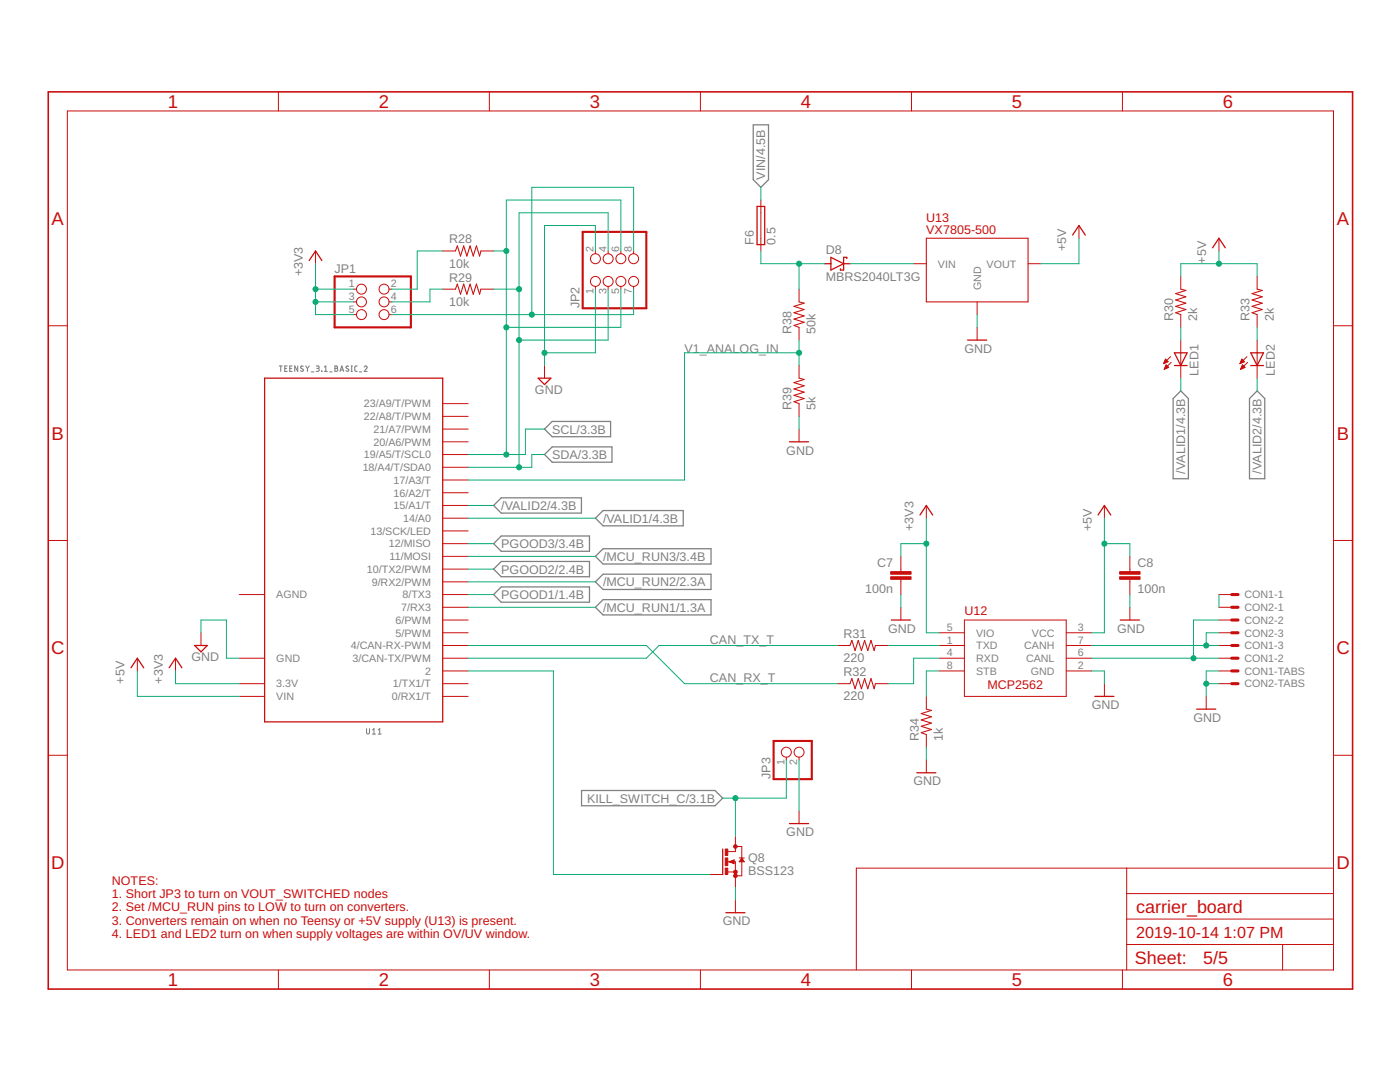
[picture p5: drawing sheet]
<svg xmlns="http://www.w3.org/2000/svg" width="279mm" height="216mm" viewBox="0 0 279 216" stroke-linecap="round" stroke-linejoin="round" font-family="sans-serif">
<g fill="none" stroke="#808080" stroke-width=".21">
<path d="M55.7 73h.6M56 73v1.1M56.8 73.5h.4M57.3 73h-.5v1.1h.5M57.8 73.5h.4M58.3 73h-.5v1.1h.5M59.4 73v1.1l-.6-1.1v1.1M60.5 73.1l-.3-.1-.2 .3 .5 .4v.3l-.2 .1-.3-.1M61 73l.4 .5M61.4 73.5v.6M61.7 73l-.3 .5M62.1 74.2h.5"/>
<path d="M63.1 73h.4l.2 .3-.1 .2h-.4M63.4 73.5l.2 .1 .1 .3-.2 .2h-.4M64.2 74.1h.1M64.7 74.1h.6M64.7 73.3l.3-.3v1.1M65.8 74.2h.5M66.8 73l.5 .2v.2l-.2 .1 .3 .2-.1 .4h-.5zM66.8 73.5h.3M67.9 74.1l.3-1.1 .4 1.1M67.9 73.8h.6M69.6 73.1l-.3-.1-.3 .3 .6 .4v.3l-.2 .1-.4-.1M70.1 73h.2"/>
<path d="M70.1 74.1h.2M70.2 73v1.1M71.3 73l-.4 .1-.1 .2v.7l.5 .1M71.7 74.2h.5M72.7 73.3a.29 .29 0 0 1 .4-.3 .29 .29 0 0 1 .1 .5l-.5 .6h.6M73.2 145.4v.9l.2 .2 .3-.2v-.9M74.3 145.6l.3-.2v1.1M74.3 146.5h.6M75.5 146.5h.6M75.5 145.6l.3-.2v1.1"/>
</g>
<g fill="none" stroke="#808080" stroke-width=".25">
<path d="M150.3 24.9h3.1v11l-1.6 1.5-1.5-1.5zM235.6 78l1.6 1.5v16h-3.1v-16zM249.4 79.5l1.5-1.5 1.5 1.5v16h-3zM108.7 90.7l1.5-1.5h11.9v3h-11.9zM108.7 85.6l1.5-1.5h11.7v3h-11.7zM98.5 100.9l1.5-1.6h16v3.1h-16zM98.5 108.5l1.5-1.5h17.6v3h-17.6zM98.5 113.6l1.5-1.6h17.6v3.1h-17.6zM98.5 118.6l1.5-1.5h17.6v3.1h-17.6zM118.8 111l1.6-1.5h21.5v3h-21.5zM118.8 116.1l1.6-1.5h21.5v3h-21.5zM118.8 103.4l1.6-1.5h16v3h-16z"/>
<path d="M118.8 121.2l1.6-1.5h21.5v3h-21.5zM116.1 157.7h26.6l1.5 1.6-1.5 1.5h-26.6z"/>
</g>
<g fill="none" stroke="#c90d0c" stroke-width=".2">
<path d="M55.6 18.3v3.8M97.7 18.3v3.8M139.8 18.3v3.8M181.9 18.3v3.8M224 18.3v3.8M13.4 22.1h252.7v171.4h-252.7zM151.8 39.9v10.2M63 50.1v2.5M70.6 57.7h.5M77.6 57.7h.6M88.3 57.7h2.6M88.3 50.1h2.6"/>
<path d="M96 57.7h2.5M96 50.1h2.5M118.8 50.1v.5M118.8 57.1v.6M121.4 50.1v.5M121.4 57.1v.6M123.9 50.1v.5M123.9 57.1v.6M126.4 50.1v.5M126.4 57.1v.6M159.5 57.7v2.5M182.3 52.6h2.6"/>
<path d="M205.2 52.6h2.5M215.3 45v2.5M235.6 55.2v2.5M243.3 47.5v2.6M250.9 55.2v2.5M9.6 65h3.8M70.6 60.2h.5M70.6 62.8h.5M77.6 60.2h.6M77.6 62.8h.6M108.7 72.9v2.6M159.5 65.3v2.6"/>
<path d="M159.5 72.9v2.6M195 60.2v2.6M195 65.3v2.6M232.2 72.5h.1M232.3 72.4h.3M232.3 72.3h.6M232.4 72.2h.7M232.4 73.6h.1M232.4 72.1h.6M232.4 73.5h.4M232.5 71.9h.4M232.5 73.4h.6"/>
<path d="M232.5 71.8h.2M232.5 73.3h.7M232.6 71.7l-.4 .9M232.6 71.7l.5 .5-.9 .4M232.6 71.7h.1M232.6 73.1h.4M232.6 73h.3M232.7 72.9h.1M232.7 72.8l.5 .5-.9 .4zM233.6 71.2l-1.4 1.4M233.7 72.3l-1.4 1.4M235.6 62.8v2.5"/>
<path d="M235.6 67.9v7.6M247.5 72.5h.1M247.5 72.4h.3M247.6 72.3h.5M247.6 72.2h.7M247.6 73.6h.2M247.7 72.1h.5M247.7 73.5h.4M247.7 71.9h.4M247.7 73.4h.6M247.8 71.8h.2M247.8 73.3h.6"/>
<path d="M247.8 73.1h.5M247.8 71.7h.1M247.8 71.7l-.3 .9M247.8 71.7l.5 .5-.8 .4M247.9 73h.3M247.9 72.9h.2M248 72.8l.5 .5-.9 .4zM248.9 71.2l-1.4 1.4M249 72.3l-1.4 1.4M250.9 62.8v2.5M250.9 67.9v7.6M266.1 65h3.8"/>
<path d="M88.3 98.3h5.1M88.3 95.8h5.1M88.3 93.2h5.1M88.3 90.7h5.1M88.3 88.2h5.1M88.3 85.6h5.1M88.3 83.1h5.1M88.3 80.5h5.1M159.5 80.5v2.6M159.5 85.6v2.6M9.6 107.8h3.8M47.7 118.6h5.1"/>
<path d="M88.3 118.6h5.1M88.3 116.1h5.1M88.3 113.6h5.1M88.3 111h5.1M88.3 108.5h5.1M88.3 105.9h5.1M88.3 103.4h5.1M88.3 100.9h5.1M179.8 111v3.1M179.8 115.6v3M184.9 100.9v2.5M220.4 100.9v2.5"/>
<path d="M225.5 111v3.1M225.5 115.6v3M243.3 118.6h2.5M266.1 107.8h3.8M27.4 131.3v2.6M35 131.3v2.6M40.1 126.3v2.5M47.7 136.4h5.1M47.7 139h5.1M47.7 131.3h5.1M88.3 128.8h5.1M88.3 136.4h5.1"/>
<path d="M88.3 139h5.1M88.3 133.9h5.1M88.3 131.3h5.1M88.3 126.3h5.1M88.3 123.7h5.1M88.3 121.2h5.1M167.1 128.8h2.5M167.1 136.4h2.5M174.7 128.8h2.5M174.7 136.4h2.5M179.8 121.2v2.5M184.9 139v2.5"/>
<path d="M187.4 128.8h5.1M187.4 133.9h5.1M187.4 131.3h5.1M187.4 126.3h5.1M192.5 123.7h20.3v15.3h-20.3zM212.8 128.8h5.1M212.8 133.9h5.1M212.8 131.3h5.1M212.8 126.3h5.1M220.4 136.4v2.6M225.5 121.2v2.5M240.7 139v2.5"/>
<path d="M243.3 128.8h2.5M243.3 136.4h2.5M243.3 133.9h2.5M243.3 131.3h2.5M243.3 126.3h2.5M243.3 123.7h2.5M243.3 121.2h2.5M9.6 150.7h3.8M156.9 151.1v.6M159.5 151.1v.6M184.9 146.6v2.5M184.9 151.7v2.5"/>
<path d="M266.1 150.7h3.8M141.7 174.5h2.5M145.2 172h1.6v5M145.2 174h1.6M145.5 172l1-.4v.7zM146.8 166.9v3h-1.6M146.8 179.6v2.5M146.8 168.9h1.2v5.9h-1.2M147.5 171.2h1M148 171.2l.5 .8h-1zM159.5 161.8v2.5M224.9 173.2v20.3"/>
<path d="M224.9 178.3h41.2M266.1 173.2h-95.2v20.3M55.6 193.5v3.9M97.7 193.5v3.9M139.8 193.5v3.9M181.9 193.5v3.9M224 193.5v3.9M224.9 188.5h41.2M224.9 183.4h41.2M256 188.5v5"/>
<circle cx="72.1" cy="57.7" r=".99"/>
<circle cx="76.6" cy="57.7" r=".99"/>
<circle cx="118.8" cy="56.2" r=".99"/>
<circle cx="118.8" cy="51.6" r=".99"/>
<circle cx="121.4" cy="56.2" r=".99"/>
<circle cx="121.4" cy="51.6" r=".99"/>
<circle cx="123.9" cy="56.2" r=".99"/>
<circle cx="123.9" cy="51.6" r=".99"/>
<circle cx="126.4" cy="51.6" r=".99"/>
<circle cx="126.4" cy="56.2" r=".99"/>
<circle cx="72.1" cy="62.8" r=".99"/>
<circle cx="72.1" cy="60.2" r=".99"/>
<circle cx="76.6" cy="60.2" r=".99"/>
<circle cx="76.6" cy="62.8" r=".99"/>
<circle cx="156.9" cy="150.1" r=".99"/>
<circle cx="159.5" cy="150.1" r=".99"/>
</g>
<path d="M9.6 18.3h260.3v179.1h-260.3z" fill="none" stroke="#c90d0c" stroke-width=".32"/>
<path d="M66.8 55.2h15.2v10.1h-15.2zM116.3 46.3h12.7v15.2h-12.7zM154.4 147.8h7.6v7.7h-7.6z" fill="none" stroke="#c90d0c" stroke-width=".42"/>
<g fill="none" stroke="#c90d0c" stroke-width=".25">
<path d="M61.7 52l1.3-1.9 1.2 1.9M151.1 41.2h1.5v7.6h-1.5zM164.5 52.6h1.3M165.8 51.4l2.6 1.2-2.6 1.3zM168.4 52.6h1.2M169 51.6v-.2h-.6v2.5h-.7v-.3M214.1 46.9l1.2-1.9 1.3 1.9M242 49.4l1.3-1.9 1.2 1.9M52.8 75.5h35.5v68.5h-35.5zM107.4 75.5h2.5l-1.2 1.2zM193.1 67.9h3.8M234.4 70.4h2.5l-1.3 2.5z"/>
<path d="M234.4 72.9h2.5M249.6 72.9h2.6M249.6 70.4h2.6l-1.3 2.5zM157.6 88.2h3.8M183.6 102.8l1.3-1.9 1.2 1.9M219.1 102.8l1.3-1.9 1.3 1.9M26.1 133.2l1.3-1.9 1.3 1.9M33.8 133.2l1.2-1.9 1.3 1.9M38.8 128.8h2.6l-1.3 1.3zM177.9 123.7h3.8M218.5 139h3.8M223.6 123.7h3.8"/>
<path d="M183 154.2h3.8M238.8 141.5h3.8M144.2 169.4v5.1M145.8 172l.6 .2v-.5l-.5 .3M148 171.4l.3 .4h-.5zM157.6 164.3h3.8M144.9 182.1h3.8"/>
</g>
<path d="M90.9 57.7l.4-1 .6 2 .6-2 .7 2 .6-2 .6 2 .7-2 .6 2 .3-1M90.9 50.1l.4-1 .6 2 .6-2 .7 2 .6-2 .6 2 .7-2 .6 2 .3-1M184.9 47.5h20.3v12.7h-20.3zM235.6 57.7l1.1 .3-2.1 .6 2.1 .6-2.1 .7 2.1 .6-2.1 .6 2.1 .7-2.1 .6 1 .4M250.9 57.7l1 .3-2 .6 2 .6-2 .7 2 .6-2 .6 2 .7-2 .6 1 .4M159.5 60.2l1 .3-2 .6 2 .7-2 .6 2 .6-2 .7 2 .6-2 .6 1 .4M159.5 75.5l1 .2-2 .6 2 .7-2 .6 2 .7-2 .6 2 .6-2 .7 1 .3M169.6 128.8l.4-1 .6 2 .7-2 .6 2 .7-2 .6 2 .6-2 .7 2 .2-1M169.6 136.4l.4-1 .6 2 .7-2 .6 2 .7-2 .6 2 .6-2 .7 2 .2-1M184.9 141.5l1 .3-2 .6 2 .6-2 .7 2 .6-2 .6 2 .7-2 .6 1 .4" fill="none" stroke="#c90d0c" stroke-width=".21"/>
<g fill="#c90d0c" stroke="#c90d0c" stroke-width=".2">
<path d="M177.8 115.1h4v.5h-4z"/>
<path d="M177.8 114.1h4v.5h-4z"/>
<path d="M223.5 115.1h4v.5h-4z"/>
<path d="M223.5 114.1h4v.5h-4z"/>
<path d="M144.7 169.4h.5v1.3h-.5z"/>
<path d="M144.7 173.2h.5v1.3h-.5z"/>
<path d="M144.7 171.2h.5v1.5h-.5z"/>
</g>
<path d="M245.8 118.6h1.3M245.8 131.3h1.3M245.8 128.8h1.3M245.8 133.9h1.3M245.8 121.2h1.3M245.8 123.7h1.3M245.8 126.3h1.3M245.8 136.4h1.3" fill="none" stroke="#c90d0c" stroke-width=".61"/>
<g fill="#c90d0c" stroke="#c90d0c" stroke-width=".2">
<circle cx="146.8" cy="174.8" r=".36"/>
<circle cx="146.8" cy="174" r=".36"/>
<circle cx="146.8" cy="168.9" r=".36"/>
</g>
<g fill="none" stroke="#0dab76" stroke-width=".2">
<path d="M151.8 37.4v2.5M63 52.6v10.2h7.6M63 57.7h7.6M88.3 57.7h-2.5v2.5h-7.6M88.3 50.1h-5v7.6h-5.1M98.5 57.7h5.1M98.5 50.1h2.5M118.8 50.1v-5.1h-10.1v27.9M118.8 57.7v12.7h-10.1M121.4 50.1v-7.6h-17.8v50.7M121.4 57.7v10.2h-17.8M123.9 50.1v-10.2h-22.9v50.8"/>
<path d="M123.9 57.7v7.6h-22.9M126.4 57.7v5.1h-48.2M126.4 50.1v-12.7h-20.3v25.4M151.8 50.1v2.5h12.7M159.5 52.6v5.1M169.6 52.6h12.7M215.3 47.5v5.1h-7.6M235.6 55.2v-2.6h15.3v2.6M243.3 50.1v2.5M63 60.2h7.6M159.5 70.4h-22.9v25.4h-43.2M159.5 67.9v5"/>
<path d="M195 62.8v2.5M235.6 65.3v2.6M235.6 75.5v2.5M250.9 65.3v2.6M250.9 75.5v2.5M108.7 85.6h-3.8v5.1h-11.5M108.7 90.7h-2.6v2.5h-12.7M159.5 83.1v2.5M93.4 108.5h5.1M93.4 111h25.4M93.4 113.6h5.1M93.4 116.1h25.4"/>
<path d="M93.4 118.6h5.1M93.4 103.4h25.4M93.4 100.9h5.1M179.8 118.6v2.6M184.9 108.5h-5.1v2.5M184.9 103.4v22.9h2.5M220.4 103.4v22.9h-2.5M220.4 108.5h5.1v2.5M225.5 118.6v2.6M243.3 118.6v2.6M27.4 133.9v5.1h20.3M35 133.9v2.5h12.7"/>
<path d="M40.1 126.3v-2.6h5.1v7.6h2.5M93.4 133.9h17v40.6h31.3M93.4 128.8h35.6l7.6 7.6h30.5M93.4 121.2h25.4M167.1 128.8h-35.6l-2.5 2.5h-35.6M177.2 128.8h10.2M187.4 131.3h-5.1v5.1h-5.1M187.4 133.9h-2.5v5.1M217.9 131.3h25.4M217.9 133.9h2.5v2.5M217.9 128.8h25.4M240.7 136.4h2.6"/>
<path d="M243.3 123.7h-5.1v7.6M243.3 133.9h-2.6v5.1M243.3 126.3h-2.6v2.5M146.8 159.3v7.6M156.9 151.7v7.6h-12.7M159.5 151.7v10.1M184.9 149.1v2.6M146.8 177v2.6"/>
</g>
<g fill="#0dab76" stroke="#0dab76" stroke-width=".2">
<circle cx="108.7" cy="70.4" r=".51"/>
<circle cx="240.7" cy="136.4" r=".51"/>
<circle cx="220.4" cy="108.5" r=".51"/>
<circle cx="243.3" cy="52.6" r=".51"/>
<circle cx="63" cy="60.2" r=".51"/>
<circle cx="63" cy="57.7" r=".51"/>
<circle cx="184.9" cy="108.5" r=".51"/>
<circle cx="103.6" cy="93.2" r=".51"/>
<circle cx="103.6" cy="67.9" r=".51"/>
<circle cx="103.6" cy="57.7" r=".51"/>
<circle cx="101" cy="90.7" r=".51"/>
<circle cx="101" cy="65.3" r=".51"/>
<circle cx="101" cy="50.1" r=".51"/>
<circle cx="106.1" cy="62.8" r=".51"/>
<circle cx="240.7" cy="128.8" r=".51"/>
<circle cx="238.2" cy="131.3" r=".51"/>
<circle cx="146.8" cy="159.3" r=".51"/>
<circle cx="159.5" cy="52.6" r=".51"/>
<circle cx="159.5" cy="70.4" r=".51"/>
</g>
<g font-size="3.7" fill="#c90d0c">
<text x="33.5" y="21.5">1</text>
<text x="75.6" y="21.5">2</text>
<text x="117.7" y="21.5">3</text>
<text x="159.8" y="21.5">4</text>
<text x="201.9" y="21.5">5</text>
<text x="244.1" y="21.5">6</text>
<text x="10.3" y="44.9">A</text>
<text x="266.8" y="44.9">A</text>
<text x="10.3" y="87.7">B</text>
<text x="266.8" y="87.7">B</text>
<text x="10.2" y="130.6">C</text>
<text x="266.7" y="130.6">C</text>
<text x="10.2" y="173.4">D</text>
<text x="266.7" y="173.4">D</text>
<text x="33.5" y="196.7">1</text>
<text x="75.6" y="196.7">2</text>
<text x="117.7" y="196.7">3</text>
<text x="159.8" y="196.7">4</text>
<text x="201.9" y="196.7">5</text>
<text x="244.1" y="196.7">6</text>
</g>
<g font-size="3.6" fill="#c90d0c">
<text x="226.8" y="182.1">carrier_board</text>
<text x="226.5" y="192.4">Sheet:</text>
<text x="240.1" y="192.3">5/5</text>
</g>
<g font-size="3.2" fill="#c90d0c">
<text x="226.8" y="187.2">2019-10-14</text>
<text x="244.2" y="187.2">1:07 PM</text>
</g>
<g font-size="2.5" fill="#808080">
<text x="152.7" y="35.9" transform="rotate(-90 152.7 35.9)">VIN/4.5B</text>
<text x="89.6" y="53.4">10k</text>
<text x="89.6" y="48.6">R28</text>
<text x="150.4" y="48.8" transform="rotate(-90 150.4 48.8)">F6</text>
<text x="154.8" y="48.8" transform="rotate(-90 154.8 48.8)">0.5</text>
<text x="164.8" y="50.7">D8</text>
<text x="212.8" y="50.1" transform="rotate(-90 212.8 50.1)">+5V</text>
<text x="240.7" y="52.6" transform="rotate(-90 240.7 52.6)">+5V</text>
<text x="60.4" y="55.2" transform="rotate(-90 60.4 55.2)">+3V3</text>
<text x="66.8" y="54.5">JP1</text>
<text x="89.6" y="56.2">R29</text>
<text x="164.8" y="56">MBRS2040LT3G</text>
<text x="89.6" y="61">10k</text>
<text x="115.7" y="61.5" transform="rotate(-90 115.7 61.5)">JP2</text>
<text x="234.2" y="64" transform="rotate(-90 234.2 64)">R30</text>
<text x="239" y="64" transform="rotate(-90 239 64)">2k</text>
<text x="249.4" y="64" transform="rotate(-90 249.4 64)">R33</text>
<text x="254.2" y="64" transform="rotate(-90 254.2 64)">2k</text>
<text x="136.6" y="70.4">V1_ANALOG_IN</text>
<text x="158" y="66.6" transform="rotate(-90 158 66.6)">R38</text>
<text x="162.8" y="66.6" transform="rotate(-90 162.8 66.6)">50k</text>
<text x="192.5" y="70.4">GND</text>
<text x="239.2" y="75" transform="rotate(-90 239.2 75)">LED1</text>
<text x="254.4" y="75" transform="rotate(-90 254.4 75)">LED2</text>
<text x="106.8" y="78.6">GND</text>
<text x="158" y="81.8" transform="rotate(-90 158 81.8)">R39</text>
<text x="162.8" y="81.8" transform="rotate(-90 162.8 81.8)">5k</text>
<text x="110.2" y="86.5">SCL/3.3B</text>
<text x="110.2" y="91.6">SDA/3.3B</text>
<text x="156.9" y="90.7">GND</text>
<text x="236.5" y="94.5" transform="rotate(-90 236.5 94.5)">/VALID1/4.3B</text>
<text x="251.8" y="94.5" transform="rotate(-90 251.8 94.5)">/VALID2/4.3B</text>
<text x="100" y="101.8">/VALID2/4.3B</text>
<text x="120.4" y="104.3">/VALID1/4.3B</text>
<text x="182.3" y="105.9" transform="rotate(-90 182.3 105.9)">+3V3</text>
<text x="217.9" y="105.9" transform="rotate(-90 217.9 105.9)">+5V</text>
<text x="100" y="109.4">PGOOD3/3.4B</text>
<text x="120.4" y="111.9">/MCU_RUN3/3.4B</text>
<text x="175.1" y="113.2">C7</text>
<text x="227" y="113.2">C8</text>
<text x="100" y="114.4">PGOOD2/2.4B</text>
<text x="100" y="119.5">PGOOD1/1.4B</text>
<text x="120.4" y="117">/MCU_RUN2/2.3A</text>
<text x="172.7" y="118.3">100n</text>
<text x="227" y="118.3">100n</text>
<text x="120.4" y="122.1">/MCU_RUN1/1.3A</text>
<text x="38.2" y="132">GND</text>
<text x="141.7" y="128.5">CAN_TX_T</text>
<text x="168.4" y="127.3">R31</text>
<text x="177.2" y="126.3">GND</text>
<text x="223" y="126.3">GND</text>
<text x="24.9" y="136.4" transform="rotate(-90 24.9 136.4)">+5V</text>
<text x="32.5" y="136.4" transform="rotate(-90 32.5 136.4)">+3V3</text>
<text x="141.7" y="136.2">CAN_RX_T</text>
<text x="168.4" y="132.1">220</text>
<text x="168.4" y="134.9">R32</text>
<text x="168.4" y="139.7">220</text>
<text x="217.9" y="141.5">GND</text>
<text x="183.4" y="147.8" transform="rotate(-90 183.4 147.8)">R34</text>
<text x="188.2" y="147.8" transform="rotate(-90 188.2 147.8)">1k</text>
<text x="238.2" y="144">GND</text>
<text x="153.8" y="155.5" transform="rotate(-90 153.8 155.5)">JP3</text>
<text x="117.2" y="160.2">KILL_SWITCH_C/3.1B</text>
<text x="182.3" y="156.7">GND</text>
<text x="156.9" y="166.9">GND</text>
<text x="149.3" y="172">Q8</text>
<text x="149.3" y="174.5">BSS123</text>
<text x="144.2" y="184.7">GND</text>
</g>
<g font-size="2.5" fill="#c90d0c">
<text x="184.9" y="44.2">U13</text>
<text x="184.9" y="46.8">VX7805-500</text>
<text x="192.5" y="122.7">U12</text>
<text x="197.1" y="137.6">MCP2562</text>
<text x="22.3" y="176.5">NOTES:</text>
<text x="22.3" y="179.2">1. Short JP3 to turn on VOUT_SWITCHED nodes</text>
<text x="22.3" y="181.9">2. Set /MCU_RUN pins to LOW to turn on converters.</text>
<text x="22.3" y="184.5">3. Converters remain on when no Teensy or +5V supply (U13) is present.</text>
<text x="22.3" y="187.2">4. LED1 and LED2 turn on when supply voltages are within OV/UV window.</text>
</g>
<g font-size="2.1" fill="#808080">
<text x="118.5" y="50.3" transform="rotate(-90 118.5 50.3)">2</text>
<text x="121" y="50.3" transform="rotate(-90 121 50.3)">4</text>
<text x="123.6" y="50.3" transform="rotate(-90 123.6 50.3)">6</text>
<text x="126.1" y="50.3" transform="rotate(-90 126.1 50.3)">8</text>
<text x="187.2" y="53.4">VIN</text>
<text x="196.9" y="53.4">VOUT</text>
<text x="69.6" y="57.3">1</text>
<text x="69.6" y="59.9">3</text>
<text x="78" y="57.3">2</text>
<text x="78" y="59.9">4</text>
<text x="118.5" y="58.7" transform="rotate(-90 118.5 58.7)">1</text>
<text x="121" y="58.7" transform="rotate(-90 121 58.7)">3</text>
<text x="123.6" y="58.7" transform="rotate(-90 123.6 58.7)">5</text>
<text x="126.1" y="58.7" transform="rotate(-90 126.1 58.7)">7</text>
<text x="195.8" y="57.9" transform="rotate(-90 195.8 57.9)">GND</text>
<text x="69.6" y="62.4">5</text>
<text x="78" y="62.4">6</text>
<text x="72.6" y="83.8">22/A8/T/PWM</text>
<text x="72.6" y="81.3">23/A9/T/PWM</text>
<text x="74.5" y="88.9">20/A6/PWM</text>
<text x="74.5" y="86.4">21/A7/PWM</text>
<text x="72.4" y="94">18/A4/T/SDA0</text>
<text x="72.6" y="91.5">19/A5/T/SCL0</text>
<text x="78.5" y="101.6">15/A1/T</text>
<text x="78.5" y="99.1">16/A2/T</text>
<text x="78.5" y="96.5">17/A3/T</text>
<text x="73.9" y="106.7">13/SCK/LED</text>
<text x="80.5" y="104.2">14/A0</text>
<text x="77.6" y="109.2">12/MISO</text>
<text x="77.8" y="111.8">11/MOSI</text>
<text x="55.1" y="119.4">AGND</text>
<text x="73.2" y="114.3">10/TX2/PWM</text>
<text x="74.2" y="116.9">9/RX2/PWM</text>
<text x="80.3" y="119.4">8/TX3</text>
<text x="248.3" y="119.4">CON1-1</text>
<text x="78.9" y="124.5">6/PWM</text>
<text x="80.1" y="121.9">7/RX3</text>
<text x="189" y="125.9">5</text>
<text x="215.1" y="125.9">3</text>
<text x="248.3" y="121.9">CON2-1</text>
<text x="248.3" y="124.5">CON2-2</text>
<text x="70" y="129.6">4/CAN-RX-PWM</text>
<text x="78.9" y="127">5/PWM</text>
<text x="189" y="128.4">1</text>
<text x="189" y="131">4</text>
<text x="194.8" y="129.6">TXD</text>
<text x="194.8" y="127">VIO</text>
<text x="204.4" y="129.6">CANH</text>
<text x="206" y="127">VCC</text>
<text x="215.1" y="131">6</text>
<text x="215.1" y="128.4">7</text>
<text x="248.3" y="129.6">CON1-3</text>
<text x="248.3" y="127">CON2-3</text>
<text x="55.1" y="137.2">3.3V</text>
<text x="55.1" y="132.1">GND</text>
<text x="70.4" y="132.1">3/CAN-TX/PWM</text>
<text x="78.4" y="137.2">1/TX1/T</text>
<text x="84.8" y="134.6">2</text>
<text x="189" y="133.5">8</text>
<text x="194.8" y="132.1">RXD</text>
<text x="194.8" y="134.6">STB</text>
<text x="204.8" y="132.1">CANL</text>
<text x="205.7" y="134.6">GND</text>
<text x="215.1" y="133.5">2</text>
<text x="248.3" y="132.1">CON1-2</text>
<text x="248.3" y="134.6">CON1-TABS</text>
<text x="248.3" y="137.2">CON2-TABS</text>
<text x="55.1" y="139.7">VIN</text>
<text x="78.2" y="139.7">0/RX1/T</text>
<text x="156.6" y="152.6" transform="rotate(-90 156.6 152.6)">1</text>
<text x="159.1" y="152.6" transform="rotate(-90 159.1 152.6)">2</text>
</g>
</svg>
